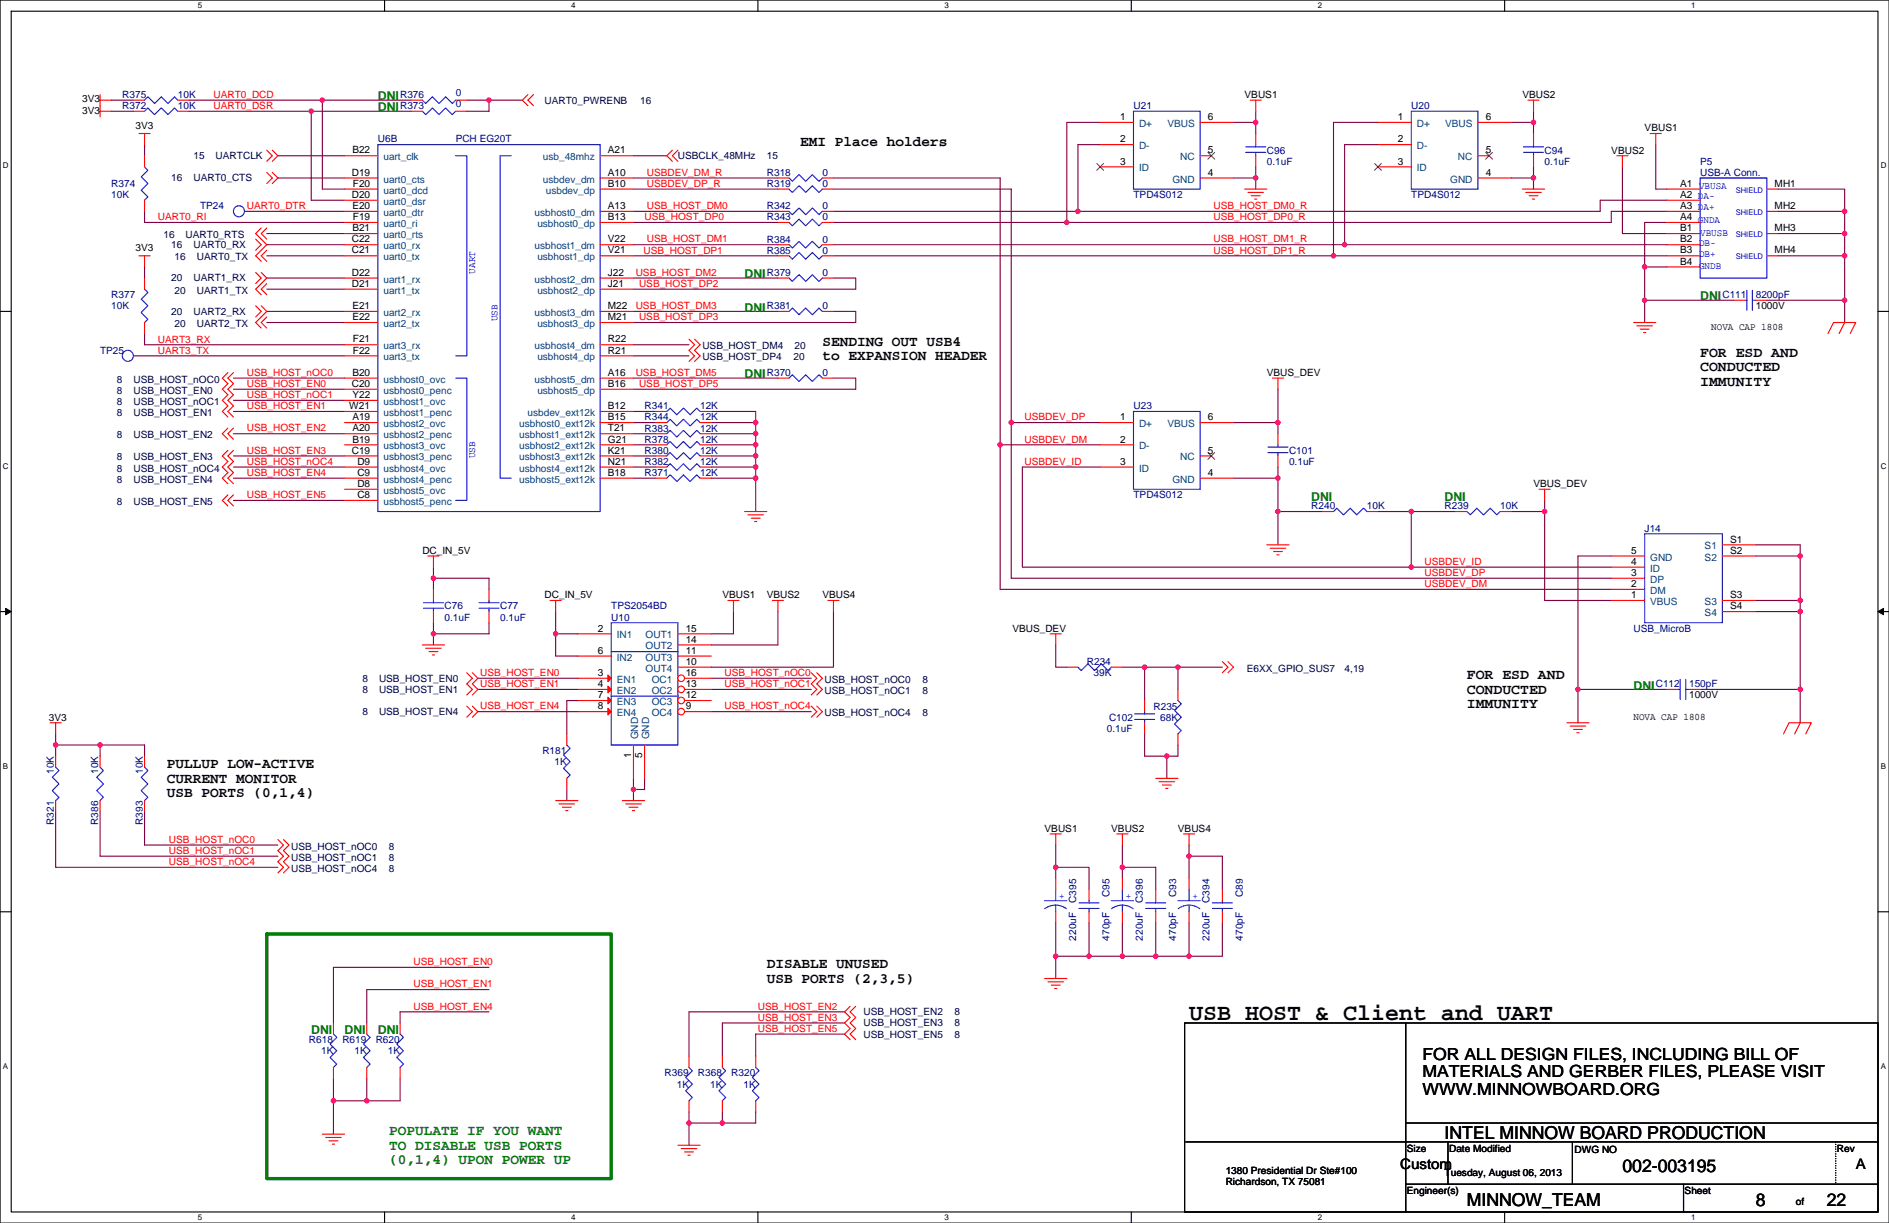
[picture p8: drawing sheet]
<svg xmlns="http://www.w3.org/2000/svg" width="432mm" height="279mm" viewBox="0 0 432 279" stroke-linecap="round" stroke-linejoin="round" font-family="sans-serif">
<path d="M0 0h431.8v279.4h-431.8zM2.6 2.6h426.7v274.3h-426.7z" fill="none" stroke="#000" stroke-width=".25"/>
<g fill="#fff">
<path d="M45.2 .3h1v2h-1z"/>
<path d="M45.2 277.1h1v2.1h-1z"/>
</g>
<path d="M87.9 0v2.6M87.9 276.9v2.5" fill="none" stroke="#000" stroke-width=".25"/>
<g fill="#fff">
<path d="M130.6 .3h1v2h-1z"/>
<path d="M130.6 277.1h1v2.1h-1z"/>
</g>
<path d="M173.2 0v2.6M173.2 276.9v2.5" fill="none" stroke="#000" stroke-width=".25"/>
<g fill="#fff">
<path d="M215.9 .3h1v2h-1z"/>
<path d="M215.9 277.1h1v2.1h-1z"/>
</g>
<path d="M258.6 0v2.6M258.6 276.9v2.5" fill="none" stroke="#000" stroke-width=".25"/>
<g fill="#fff">
<path d="M301.3 .3h1v2h-1z"/>
<path d="M301.3 277.1h1v2.1h-1z"/>
</g>
<path d="M343.9 0v2.6M343.9 276.9v2.5" fill="none" stroke="#000" stroke-width=".25"/>
<g fill="#fff">
<path d="M386.6 .3h1v2h-1z"/>
<path d="M386.6 277.1h1v2.1h-1z"/>
<path d="M.7 36.9h1.2v2h-1.2z"/>
<path d="M429.9 36.9h1.3v2h-1.3z"/>
<path d="M.7 105.4h1.2v2.1h-1.2z"/>
<path d="M429.9 105.4h1.3v2.1h-1.3z"/>
</g>
<path d="M0 71.1h2.6M429.3 71.1h2.5" fill="none" stroke="#000" stroke-width=".25"/>
<g fill="#fff">
<path d="M.7 174h1.2v2h-1.2z"/>
<path d="M429.9 174h1.2v2h-1.2z"/>
</g>
<path d="M0 139.7h2.6M429.3 139.7h2.5" fill="none" stroke="#000" stroke-width=".25"/>
<path d="M1.3 139l1.3 .7-1.3 .7zM429.3 139.7l1.3-.7v1.4z" fill="#000" stroke="#000" stroke-width=".23"/>
<g fill="#fff">
<path d="M.7 242.6h1.2v2h-1.2z"/>
<path d="M429.9 242.6h1.2v2h-1.2z"/>
</g>
<path d="M0 208.3h2.6M429.3 208.3h2.5M270.8 233.7h158.5v43.2h-158.5zM321.3 233.7v43.2M321.3 256.6h108M271 260.9h158.3M321.3 270.5h108M331 260.9v9.6M359.4 260.9v9.6M384.8 270.5v6.4" fill="none" stroke="#000" stroke-width=".25"/>
<path d="M61 213.4h78.7v55.9h-78.7z" fill="none" stroke="#008000" stroke-width=".76"/>
<g fill="none" stroke="#800040" stroke-width=".25">
<path d="M25.4 22.9h5.1M25.4 25.4h5.1M33 33v2.6M43.2 22.9h30.5M43.2 25.4h27.9M63.5 35.6h15.3M71.1 25.4h22.9M71.1 25.4v20.3h7.7M73.7 22.9h20.3M73.7 22.9v20.3h5.1M106.7 22.9h5.1M111.8 22.9v2.5h-5.1"/>
<path d="M111.8 22.9h7.6M144.8 35.6h7.6M251.5 33h-5.1v15.3M251.5 28h-7.6v22.8M282 28h5M287 38.1v5.1M287 28v2.5M287 25.4v2.6M315 33h-7.6v22.9M315 28h-10.2v30.4M345.5 28h5M350.5 25.4v2.6"/>
<path d="M350.5 28v2.5M350.5 38.1v2.6M370.9 38.1v15.3h10.1M378.5 33v10.2h2.5M33 48.3v2.5h45.8M55.9 48.3h22.9M61 55.9h17.8M61 53.4h17.8M61 58.4h17.8M63.5 40.7h15.3M144.8 50.8h33M144.8 40.7h33"/>
<path d="M144.8 58.4h33M144.8 48.3h33M144.8 55.9h33M144.8 43.2h33M190.5 48.3h55.9M190.5 58.4h114.3M190.5 40.7h38.1v60.9M190.5 55.9h116.9M190.5 43.2h40.7v53.3M190.5 50.8h53.4M282 40.7h5M304.8 58.4h76.2"/>
<path d="M307.4 55.9h73.6M345.5 40.7h5M350.5 40.7v2.5M381 50.8h-5.1v10.2M381 45.7h-15.2v2.6h-119.4M381 48.3h-12.7v2.5h-124.4M406.4 48.3h15.3M406.4 43.2h15.3v5.1M406.4 53.4h15.3M406.4 58.4h15.3M421.7 53.4v5M421.7 48.3v5.1"/>
<path d="M421.7 58.4v10.2M33 76.2v2.6h45.8M33 61v2.5M61 66.1h17.8M61 73.7h17.8M61 63.5h17.8M61 71.1h17.8M144.8 78.8h12.7M144.8 71.1h33M144.8 63.5h33M190.5 63.5h5.1v2.6h-50.8M190.5 71.1h5.1v2.6h-50.8"/>
<path d="M375.9 61v7.6M375.9 68.6h20.4M375.9 68.6v5.1M375.9 61h5.1M403.9 68.6h17.8M421.7 68.6v5.1M30.5 81.3h48.3M53.4 86.4h25.4M53.4 88.9h25.4M53.4 94h25.4M53.4 91.5h25.4M53.4 99.1h25.4"/>
<path d="M144.8 81.3h12.7M144.8 94h5.1M144.8 96.5h5.1M144.8 99.1h5.1M144.8 86.4h33M162.6 99.1h10.1M162.6 94h10.1v7.6M162.6 96.5h10.1M190.5 86.4h5.1v2.5h-50.8M231.2 96.5h20.3M231.2 96.5v35.6h137.1M282 96.5h10.1"/>
<path d="M292.1 96.5v2.6M292.1 88.9v7.6M53.4 109.2h25.4M53.4 114.3h25.4M53.4 106.7h25.4M53.4 104.2h25.4M144.8 101.6h5.1M144.8 106.7h5.1M144.8 109.2h5.1M144.8 104.2h5.1M162.6 101.6h10.1M162.6 104.2h10.1"/>
<path d="M162.6 106.7h10.1M162.6 109.2h10.1M172.7 101.6v2.6M172.7 109.2v7.7M172.7 106.7v2.5M172.7 104.2v2.5M228.6 101.6h22.9M228.6 101.6v33h139.7M251.5 106.7h-17.8v22.9h88.9M282 109.2h10.1M292.1 106.7v2.5M292.1 116.9v7.6"/>
<path d="M292.1 116.9h10.2M292.1 109.2v7.7M315 116.9h7.6M322.6 116.9h10.2M322.6 116.9v12.7M345.5 116.9h7.6M353.1 114.3v2.6M353.1 116.9v20.3h15.2M99.1 129.6v2.5M99.1 132.1h12.7v2.5M99.1 132.1v2.5M127 139.7v5.1h5.1"/>
<path d="M167.7 139.7v5.1h-5.1M177.8 139.7v7.6h-15.2M190.5 139.7v12.7h-27.9M322.6 129.6h45.7M368.3 127h-7.6v30.5M401.3 124.5h10.2v2.5M401.3 127h10.2M401.3 137.2h10.2M401.3 139.7h10.2M411.5 137.2v2.5M411.5 127v10.2M411.5 139.7v17.8"/>
<path d="M99.1 144.8v2.5M99.1 142.3v2.5M109.2 157.5h22.9M109.2 155h22.9M111.8 142.3v2.5h-12.7M127 144.8v5.1h5.1M162.6 157.5h22.8M162.6 155h22.8M241.3 147.3v5.1h2.6M256.6 152.4h5M261.6 152.4v7.6M261.6 152.4h7.7"/>
<path d="M269.3 152.4v5.1M269.3 152.4h10.1M360.7 157.5h20.3M360.7 157.5v7.6M388.6 157.5h22.9M411.5 157.5v7.6M12.7 170.2v2.5M12.7 170.2h10.2M12.7 167.7v2.5M22.9 170.2v2.5M22.9 170.2h10.1v2.5M109.2 162.6h22.9"/>
<path d="M132.1 160h-2.5v7.7M144.8 177.8v2.6M147.3 177.8v2.6h-2.5M162.6 162.6h22.8M261.6 167.7v5h5.1M266.7 172.7v5.1M269.3 170.2v2.5h-2.6M12.7 185.4v12.7h50.8M22.9 185.4v10.2h40.6M33 185.4v7.7h30.5M129.6 180.4v2.5M144.8 180.4v2.5"/>
<path d="M241.3 198.1v2.6M241.3 193.1v5M241.3 198.1h7.6v5.1M256.6 198.1h7.6v5.1M256.6 198.1v2.6M256.6 193.1v5M271.8 195.6h7.6v7.6M271.8 195.6v5.1M271.8 193.1v2.5M241.3 210.8v7.7h7.6M241.3 218.5v5M248.9 210.8v7.7"/>
<path d="M248.9 218.5h7.7M256.6 218.5h7.6M256.6 210.8v7.7M264.2 210.8v7.7M264.2 218.5h7.6M271.8 210.8v7.7M279.4 210.8v7.7h-7.6M111.8 226.1h-28v7.6M111.8 221h-35.6v12.7M111.8 231.2h-20.3v2.5M193.1 236.2h-20.4v5.1M193.1 233.7h-28v7.6"/>
<path d="M193.1 231.2h-35.6v10.1M76.2 246.4v5.1M76.2 251.5h7.6M76.2 251.5v7.6M83.8 246.4v5.1h7.7v-5.1M157.5 256.6v5M157.5 254v2.6M157.5 256.6h7.6M165.1 254v2.6M172.7 254v2.6h-7.6"/>
</g>
<g fill="#f0f" stroke="#f0f" stroke-width=".25">
<circle cx="421.6" cy="48.3" r=".5"/>
<circle cx="375.9" cy="61" r=".5"/>
<circle cx="421.6" cy="68.6" r=".5"/>
<circle cx="172.7" cy="96.5" r=".5"/>
<circle cx="172.7" cy="99.1" r=".5"/>
<circle cx="172.7" cy="101.6" r=".5"/>
<circle cx="172.7" cy="104.1" r=".5"/>
<circle cx="172.7" cy="106.7" r=".5"/>
<circle cx="172.7" cy="109.2" r=".5"/>
<circle cx="12.7" cy="170.2" r=".5"/>
<circle cx="22.9" cy="170.2" r=".5"/>
<circle cx="144.8" cy="180.3" r=".5"/>
<circle cx="127" cy="144.8" r=".5"/>
<circle cx="241.3" cy="198.1" r=".5"/>
<circle cx="271.8" cy="195.6" r=".5"/>
<circle cx="248.9" cy="218.4" r=".5"/>
<circle cx="241.3" cy="218.4" r=".5"/>
<circle cx="256.5" cy="218.4" r=".5"/>
<circle cx="264.2" cy="218.4" r=".5"/>
<circle cx="271.8" cy="218.4" r=".5"/>
<circle cx="256.5" cy="198.1" r=".5"/>
<circle cx="287" cy="27.9" r=".5"/>
<circle cx="287" cy="40.6" r=".5"/>
<circle cx="350.5" cy="40.6" r=".5"/>
<circle cx="350.5" cy="27.9" r=".5"/>
<circle cx="292.1" cy="96.5" r=".5"/>
<circle cx="292.1" cy="109.2" r=".5"/>
<circle cx="411.5" cy="127" r=".5"/>
<circle cx="411.5" cy="137.2" r=".5"/>
<circle cx="360.7" cy="157.5" r=".5"/>
<circle cx="353.1" cy="116.8" r=".5"/>
<circle cx="322.6" cy="129.5" r=".5"/>
<circle cx="322.6" cy="116.8" r=".5"/>
<circle cx="269.2" cy="152.4" r=".5"/>
<circle cx="261.6" cy="152.4" r=".5"/>
<circle cx="266.7" cy="172.7" r=".5"/>
<circle cx="99.1" cy="132.1" r=".5"/>
<circle cx="99.1" cy="144.8" r=".5"/>
<circle cx="246.4" cy="48.3" r=".5"/>
<circle cx="307.3" cy="55.9" r=".5"/>
<circle cx="304.8" cy="58.4" r=".5"/>
<circle cx="243.8" cy="50.8" r=".5"/>
<circle cx="292.1" cy="116.8" r=".5"/>
<circle cx="228.6" cy="101.6" r=".5"/>
<circle cx="71.1" cy="25.4" r=".5"/>
<circle cx="231.1" cy="96.5" r=".5"/>
<circle cx="411.5" cy="157.5" r=".5"/>
<circle cx="411.5" cy="139.7" r=".5"/>
<circle cx="421.6" cy="58.4" r=".5"/>
<circle cx="421.6" cy="53.3" r=".5"/>
<circle cx="375.9" cy="68.6" r=".5"/>
<circle cx="165.1" cy="256.5" r=".5"/>
<circle cx="157.5" cy="256.5" r=".5"/>
<circle cx="111.8" cy="22.9" r=".5"/>
<circle cx="73.7" cy="22.9" r=".5"/>
<circle cx="76.2" cy="251.5" r=".5"/>
<circle cx="83.8" cy="251.5" r=".5"/>
</g>
<g fill="none" stroke="#f00" stroke-width=".25">
<path d="M22.9 21.6v5.1M22.9 22.9h2.5M22.9 25.4h2.5M30.5 22.9h2.5M30.5 25.4h2.5M31.8 30.5h2.5M33 35.6v2.5M33 30.5v2.5M40.7 22.9h2.5M40.7 25.4h2.5M61 34.3l1.3 1.3-1.3 1.3M61 39.4l1.3 1.3-1.3 1.2"/>
<path d="M62.3 34.3l1.2 1.3-1.2 1.3M62.3 39.4l1.2 1.3-1.2 1.2M78.8 35.6h7.6M94 22.9h2.5M94 25.4h2.5M104.2 22.9h2.5M104.2 25.4h2.5M120.7 21.6l-1.3 1.3 1.3 1.3M121.9 21.6l-1.2 1.3 1.2 1.3M137.2 35.6h7.6M153.7 34.3l-1.3 1.3 1.3 1.3M155 34.3l-1.3 1.3 1.3 1.3"/>
<path d="M251.5 28h7.6M251.5 33h7.6M251.5 38.1h7.6M274.3 28h7.7M274.3 35.6h2.6M285.8 22.9h2.5M287 22.9v2.5M287 30.5v2.5M287 35.6v2.5M315 28h7.6M315 33h7.6M315 38.1h7.6"/>
<path d="M337.8 28h7.7M337.8 35.6h2.6M349.3 22.9h2.5M350.5 30.5v2.5M350.5 35.6v2.5M350.5 22.9v2.5M369.6 35.6h2.5M370.9 35.6v2.5M377.2 30.5h2.6M378.5 30.5v2.5M31.8 58.4h2.5M33 58.4v2.6"/>
<path d="M33 45.7v2.6M55.9 48.3h.1M58.4 54.6l1.3 1.3-1.3 1.3M59.7 52.1l-1.3 1.3 2.6 2.5-2.6 2.5 1.3 1.3M61 52.1l-1.3 1.3 1.3 1.2M61 57.2l-1.3 1.2 1.3 1.3M78.8 40.7h7.6M78.8 43.2h7.6M78.8 45.7h7.6M78.8 48.3h7.6M78.8 50.8h7.6M78.8 53.4h7.6"/>
<path d="M78.8 55.9h7.6M78.8 58.4h7.6M137.2 40.7h7.6M137.2 43.2h7.6M137.2 48.3h7.6M137.2 50.8h7.6M137.2 55.9h7.6M137.2 58.4h7.6M177.8 55.9h2.6M177.8 58.4h2.6M177.8 43.2h2.6M177.8 48.3h2.6"/>
<path d="M188 55.9h2.5M188 58.4h2.5M188 43.2h2.5M188 48.3h2.5M274.3 40.7h7.7M284.5 43.2h5.1M285.3 44h3.5M286 44.7h2.1M286.8 45.5h.5M337.8 40.7h7.7M348 43.2h5.1M348.8 44h3.5"/>
<path d="M349.5 44.7h2.1M350.3 45.5h.5M381 43.2h7.6M381 48.3h7.6M381 45.7h7.6M381 50.8h7.6M381 53.4h7.6M381 55.9h7.6M381 58.4h7.6M403.9 43.2h2.5M403.9 48.3h2.5M403.9 53.4h2.5"/>
<path d="M403.9 58.4h2.5M58.4 62.3l1.3 1.2-1.3 1.3M58.4 69.9l1.3 1.2-1.3 1.3M59.7 62.3l1.3 1.2-2.6 2.6 1.3 1.2M59.7 69.9l1.3 1.2-2.6 2.6 1.3 1.3M61 64.8l-1.3 1.3 1.3 1.2M61 72.4l-1.3 1.3 1.3 1.3M78.8 63.5h7.6M78.8 66.1h7.6M78.8 71.1h7.6M78.8 73.7h7.6M78.8 78.8h7.6"/>
<path d="M137.2 63.5h7.6M137.2 66.1h7.6M137.2 71.1h7.6M137.2 73.7h7.6M137.2 78.8h7.6M157.5 77.5l1.3 1.3-1.3 1.2 1.3 1.3-1.3 1.3M158.8 77.5l1.2 1.3-1.2 1.2 1.2 1.3-1.2 1.3M177.8 63.5h2.6M177.8 71.1h2.6M188 63.5h2.5M188 71.1h2.5M373.4 73.7h5.1"/>
<path d="M374.2 74.4h3.5M374.9 75.2h2.1M375.7 76h.5M381 61h7.6M396.3 68.6h2.5M401.3 68.6h2.6M417.9 76.2l1.2-2.5h5.1l-1.3 2.5M421.7 73.7l-1.3 2.5M30.5 81.3h.1M52.1 85.1l-1.3 1.3 1.3 1.3-1.3 1.2 1.3 1.3-1.3 1.3 1.3 1.2-1.3 1.3 1.3 1.3M52.1 97.8l-1.3 1.3 1.3 1.3M53.4 85.1l-1.3 1.3 1.3 1.3-1.3 1.2 1.3 1.3-1.3 1.3 1.3 1.2-1.3 1.3 1.3 1.3"/>
<path d="M53.4 97.8l-1.3 1.3 1.3 1.3M78.8 81.3h7.6M78.8 86.4h7.6M78.8 88.9h7.6M78.8 91.5h7.6M78.8 94h7.6M78.8 96.5h7.6M78.8 99.1h7.6M137.2 94h7.6M137.2 96.5h7.6M137.2 99.1h7.6M137.2 81.3h7.6"/>
<path d="M137.2 86.4h7.6M137.2 88.9h7.6M149.9 99.1h2.5M149.9 94h2.5M149.9 96.5h2.5M160 99.1h2.6M160 94h2.6M160 96.5h2.6M251.5 96.5h7.6M274.3 96.5h7.7M290.9 86.4h2.5M292.1 86.4v2.5"/>
<path d="M292.1 99.1v2.5M52.1 102.9l-1.3 1.3 1.3 1.2-1.3 1.3 1.3 1.3-1.3 1.2 1.3 1.3M52.1 113.1l-1.3 1.2 1.3 1.3M53.4 102.9l-1.3 1.3 1.3 1.2-1.3 1.3 1.3 1.3-1.3 1.2 1.3 1.3M53.4 113.1l-1.3 1.2 1.3 1.3M78.8 101.6h7.6M78.8 104.2h7.6M78.8 106.7h7.6M78.8 109.2h7.6M78.8 111.8h7.6M78.8 114.3h7.6M137.2 101.6h7.6"/>
<path d="M137.2 104.2h7.6M137.2 106.7h7.6M137.2 109.2h7.6M149.9 109.2h2.5M149.9 104.2h2.5M149.9 106.7h2.5M149.9 101.6h2.5M160 109.2h2.6M160 104.2h2.6M160 106.7h2.6M160 101.6h2.6M170.2 116.9h5.1"/>
<path d="M171 117.6h3.5M171.7 118.4h2.1M172.5 119.1h.5M251.5 101.6h7.6M251.5 106.7h7.6M274.3 109.2h7.7M274.3 104.2h2.6M292.1 104.2v2.5M332.8 116.9h2.5M342.9 116.9h2.6M351.8 111.8h2.6M353.1 111.8v2.5"/>
<path d="M97.8 127h2.6M99.1 127v2.6M99.1 134.6v2.6M99.1 139.7v2.6M111.8 134.6v2.6M111.8 139.7v2.6M125.8 137.2h2.5M127 137.2v2.5M166.4 137.2h2.5M167.7 137.2v2.5M176.6 137.2h2.5M177.8 137.2v2.5"/>
<path d="M189.3 137.2h2.5M190.5 137.2v2.5M289.6 124.5h5.1M290.3 125.2h3.6M291.1 126h2M291.9 126.8h.5M368.3 137.2h7.6M368.3 134.6h7.6M368.3 132.1h7.6M368.3 129.6h7.6M368.3 127h7.6M393.7 124.5h7.6"/>
<path d="M393.7 127h7.6M393.7 137.2h7.6M393.7 139.7h7.6M96.5 147.3h5.1M97.3 148.1h3.6M98.1 148.9h2M98.8 149.6h.5M106.7 153.7l1.3 1.3-1.3 1.2 1.3 1.3-1.3 1.3M108 153.7l1.2 1.3-1.2 1.2 1.2 1.3-1.2 1.3M132.1 144.8h7.6M132.1 155h7.6M132.1 149.9h7.6"/>
<path d="M155 144.8h7.6M155 149.9h7.6M155 147.3h7.6M185.4 153.7l1.3 1.3-1.3 1.2 1.3 1.3-1.3 1.3M186.7 153.7l1.3 1.3-1.3 1.2 1.3 1.3-1.3 1.3M240.1 144.8h2.5M241.3 144.8v2.5M269.3 157.5v2.5M279.4 151.2l1.3 1.2-1.3 1.3M280.7 151.2l1.3 1.2-1.3 1.3M381 157.5h2.6M386.1 157.5h2.5"/>
<path d="M11.5 165.1h2.5M12.7 172.7v2.6M12.7 165.1v2.6M33 172.7v2.6M106.7 161.3l1.3 1.3-1.3 1.3M108 161.3l1.2 1.3-1.2 1.3M144.8 170.2v7.6M185.4 161.3l1.3 1.3-1.3 1.3M186.7 161.3l1.3 1.3-1.3 1.3M261.6 160v2.6M261.6 165.1v2.6M264.2 177.8h5.1"/>
<path d="M264.9 178.6h3.6M265.7 179.3h2M269.3 167.7v2.5M358.2 165.1h5M358.9 165.9h3.6M359.7 166.6h2M360.4 167.4h.6M407.7 167.7l1.3-2.6h5l-1.2 2.6M411.5 165.1l-1.3 2.6M12.7 182.9v2.5M33 182.9v2.5M63.5 191.8l1.3 1.3-1.3 1.2 1.3 1.3-1.3 1.3 1.3 1.2-1.3 1.3"/>
<path d="M64.8 191.8l1.3 1.3-1.3 1.2 1.3 1.3-1.3 1.3 1.3 1.2-1.3 1.3M127 182.9h5.1M127.8 183.7h3.5M128.5 184.4h2.1M129.3 185.2h.5M142.3 182.9h5M143 183.7h3.6M143.8 184.4h2M144.5 185.2h.6M240.1 190.5h2.5M241.3 190.5v2.6M255.3 190.5h2.5"/>
<path d="M256.6 190.5v2.6M266.5 180.1h.5M270.5 190.5h2.6M271.8 190.5v2.6M241.3 200.7v2.5M241.3 208.3v2.5M248.9 203.2v2.6M248.9 208.3v2.5M264.2 203.2v2.6M264.2 208.3v2.5M271.8 200.7v2.5M271.8 208.3v2.5"/>
<path d="M279.4 203.2v2.6M279.4 208.3v2.5M76.2 233.7v2.5M83.8 233.7v2.5M91.5 233.7v2.5M194.3 229.9l-1.2 1.3 1.2 1.2-1.2 1.3 1.2 1.3-1.2 1.2 1.2 1.3M195.6 229.9l-1.3 1.3 1.3 1.2-1.3 1.3 1.3 1.3-1.3 1.2 1.3 1.3M238.8 223.5h5.1M239.5 224.3h3.6M240.3 225.1h2M241.1 225.8h.5M73.7 259.1h5.1"/>
<path d="M74.4 259.9h3.6M76.2 243.9v2.5M83.8 243.9v2.5M91.5 243.9v2.5M157.5 251.5v2.5M157.5 241.3v2.6M172.7 251.5v2.5M172.7 241.3v2.6M75.2 260.6h2M76 261.4h.5M155 261.6h5M155.7 262.4h3.6"/>
<path d="M156.5 263.2h2M157.2 263.9h.6"/>
</g>
<path d="M419.6 260.9v9.6M419.6 270.5h.1" fill="none" stroke="#000" stroke-width=".25" stroke-dasharray="0 .5"/>
<g fill="none" stroke="#00f" stroke-width=".25">
<path d="M33 22.9l.8-.8 1.5 1.5 1.6-1.5 1.5 1.5 1.5-1.5 .8 .8M33 25.4l.8-.7 1.5 1.5 1.6-1.5 1.5 1.5 1.5-1.5 .8 .7M33 38.1l.8 .8-1.5 1.5 1.5 1.5-1.5 1.6 1.5 1.5-.8 .7M86.4 33h50.8v83.9h-50.8zM96.5 22.9l.8 .7 1.5-1.5 1.6 1.5 1.5-1.5 1.5 1.5 .8-.7M96.5 25.4l.8 .8 1.5-1.5 1.6 1.5 1.5-1.5 1.5 1.5 .8-.8M104.2 35.6h2.5v45.7h-2.5M116.9 35.6h-2.6v73.6h2.6M259.1 25.4h15.2v17.8h-15.2zM284.8 34.8h4.5M284.8 33.5h4.5M287 33v.5"/>
<path d="M287 34.8v.8M322.6 25.4h15.2v17.8h-15.2zM348.3 34.8h4.5M348.3 33.5h4.5M350.5 33v.5M350.5 34.8v.8M180.4 55.9l.7 .8 1.5-1.6 1.6 1.6 1.5-1.6 1.5 1.6 .8-.8M180.4 58.4l.7 .8 1.5-1.5 1.6 1.5 1.5-1.5 1.5 1.5 .8-.8M180.4 43.2l.7 .8 1.5-1.6 1.6 1.6 1.5-1.6 1.5 1.6 .8-.8M180.4 48.3l.7 .7 1.5-1.5 1.6 1.5 1.5-1.5 1.5 1.5 .8-.7M388.6 40.7h15.3v22.8h-15.3zM180.4 63.5l.7 .8 1.5-1.5 1.6 1.5 1.5-1.5 1.5 1.5 .8-.8"/>
<path d="M180.4 71.1l.7-.7 1.5 1.5 1.6-1.5 1.5 1.5 1.5-1.5 .8 .7M398.8 68.6h.5M399.3 66.3v4.6M400.6 66.3v4.6M400.6 68.6h.7M104.2 86.4h2.5v27.9h-2.5M152.4 99.1l.8-.8 1.5 1.5 1.5-1.5 1.6 1.5 1.5-1.5 .7 .8M152.4 94l.8-.8 1.5 1.6 1.5-1.6 1.6 1.6 1.5-1.6 .7 .8M152.4 96.5l.8-.7 1.5 1.5 1.5-1.5 1.6 1.5 1.5-1.5 .7 .7M259.1 94h15.2v17.8h-15.2zM152.4 109.2l.8-.7 1.5 1.5 1.5-1.5 1.6 1.5 1.5-1.5 .7 .7M152.4 104.2l.8-.8 1.5 1.5 1.5-1.5 1.6 1.5 1.5-1.5 .7 .8"/>
<path d="M152.4 106.7l.8-.8 1.5 1.6 1.5-1.6 1.6 1.6 1.5-1.6 .7 .8M152.4 101.6l.8-.7 1.5 1.5 1.5-1.5 1.6 1.5 1.5-1.5 .7 .7M289.8 103.4h4.6M289.8 102.1h4.6M292.1 101.6v.5M292.1 103.4v.8M335.3 116.9l.8 .7 1.5-1.5 1.5 1.5 1.5-1.5 1.6 1.5 .7-.7M96.8 139h4.6M96.8 137.7h4.6M99.1 137.2v.5M99.1 139v.7M109.5 139h4.6"/>
<path d="M109.5 137.7h4.6M111.8 137.2v.5M111.8 139v.7M375.9 121.9h17.8v20.4h-17.8zM139.7 142.3h15.3v27.9h-15.3zM139.7 148.9h15.3M139.7 159h15.3M383.6 157.5h.5M384.1 155.2v4.6M385.3 155.2v4.6M385.3 157.5h.8M12.7 175.3l.8 .7-1.5 1.6 1.5 1.5-1.5 1.5 1.5 1.5-.8 .8"/>
<path d="M33 175.3l.8 .7-1.5 1.6 1.5 1.5-1.5 1.5 1.5 1.5-.8 .8M259.4 164.4h4.5M259.4 163.1h4.5M261.6 162.6v.5M261.6 164.4v.7M269.3 160l.7 .8-1.5 1.5 1.5 1.6-1.5 1.5 1.5 1.5-.7 .8M238.8 205.8h5.1M238.8 207.6a4.1 4.1 0 0 1 5 0M241.3 206.8v1.5M241.3 203.2v2.6M246.7 207.5h4.5M246.7 206.3h4.5"/>
<path d="M248.9 205.8v.5M248.9 207.5v.8M261.9 207.5h4.6M261.9 206.3h4.6M264.2 205.8v.5M264.2 207.5v.8M269.3 205.8h5M269.3 207.6a4.1 4.1 0 0 1 5 0M271.8 206.8v1.5M271.8 203.2v2.6M277.1 207.5h4.6M277.1 206.3h4.6"/>
<path d="M279.4 205.8v.5M279.4 207.5v.8M76.2 236.2l.8 .8-1.5 1.5 1.5 1.6-1.5 1.5 1.5 1.5-.8 .8M83.8 236.2l.8 .8-1.5 1.5 1.5 1.6-1.5 1.5 1.5 1.5-.8 .8M91.5 236.2l.7 .8-1.5 1.5 1.5 1.6-1.5 1.5 1.5 1.5-.7 .8M157.5 243.9l.8 .7-1.6 1.5 1.6 1.6-1.6 1.5 1.6 1.5-.8 .8M172.7 243.9l.8 .7-1.5 1.5 1.5 1.6-1.5 1.5 1.5 1.5-.8 .8"/>
<circle cx="54.6" cy="48.3" r="1.26"/>
<circle cx="29.2" cy="81.3" r="1.26"/>
</g>
<path d="M250.7 37.4l1.6 1.5M252.2 37.4l-1.5 1.5M276.1 34.8l1.6 1.6M277.6 34.8l-1.5 1.6M314.2 37.4l1.6 1.5M315.7 37.4l-1.5 1.5M339.6 34.8l1.6 1.6M341.1 34.8l-1.5 1.6M276.1 103.4l1.6 1.5M277.6 103.4l-1.5 1.5" fill="none" stroke="#804000" stroke-width=".23"/>
<path d="M139 154.2l.7 .8-.7 .7z" fill="#f00" stroke="#f00" stroke-width=".25"/>
<circle cx="155.7" cy="154.9" r=".76" fill="#fff" stroke="#f00" stroke-width=".25"/>
<path d="M132.1 157.5h7.6M155 152.4h7.6M156.5 155h6.1M132.1 160h7.6M132.1 162.6h7.6M147.3 170.2v7.6" fill="none" stroke="#f00" stroke-width=".25"/>
<g fill="#f00" stroke="#f00" stroke-width=".25">
<path d="M139 156.7l.7 .8-.7 .8z"/>
<path d="M139 159.3l.7 .7-.7 .8z"/>
<path d="M139 161.8l.7 .8-.7 .7z"/>
</g>
<circle cx="155.7" cy="157.5" r=".76" fill="#fff" stroke="#f00" stroke-width=".25"/>
<path d="M156.5 157.5h6.1" fill="none" stroke="#f00" stroke-width=".25"/>
<circle cx="155.7" cy="160" r=".76" fill="#fff" stroke="#f00" stroke-width=".25"/>
<path d="M156.5 160h6.1" fill="none" stroke="#f00" stroke-width=".25"/>
<circle cx="155.7" cy="162.6" r=".76" fill="#fff" stroke="#f00" stroke-width=".25"/>
<g fill="none" stroke="#f00" stroke-width=".25">
<path d="M177.8 40.7h2.6M177.8 50.8h2.6M188 40.7h2.5M188 50.8h2.5M33 73.7v2.5M33 63.5v2.6M177.8 86.4h2.6M188 86.4h2.5M302.3 116.9h2.5M312.4 116.9h2.6M243.9 152.4h2.5M254 152.4h2.6"/>
<path d="M22.9 172.7v2.6M129.6 177.8v2.6M129.6 167.7v2.5M156.5 162.6h6.1M22.9 182.9v2.5M256.6 200.7v2.5M256.6 208.3v2.5M165.1 251.5v2.5M165.1 241.3v2.6"/>
</g>
<g fill="none" stroke="#00f" stroke-width=".25">
<path d="M180.4 40.7l.7 .7 1.5-1.5 1.6 1.5 1.5-1.5 1.5 1.5 .8-.7M180.4 50.8l.7 .8 1.5-1.5 1.6 1.5 1.5-1.5 1.5 1.5 .8-.8M33 66.1l.8 .7-1.5 1.5 1.5 1.6-1.5 1.5 1.5 1.5-.8 .8M180.4 86.4l.7-.8 1.5 1.5 1.6-1.5 1.5 1.5 1.5-1.5 .8 .8M304.8 116.9l.8-.8 1.5 1.5 1.5-1.5 1.6 1.5 1.5-1.5 .7 .8M246.4 152.4l.8 .8 1.5-1.5 1.5 1.5 1.5-1.5 1.6 1.5 .7-.8M22.9 175.3l.7 .7-1.5 1.6 1.5 1.5-1.5 1.5 1.5 1.5-.7 .8M129.6 170.2l.7 .8-1.5 1.5 1.5 1.5-1.5 1.5 1.5 1.6-.7 .7M254 205.8h5.1M254.1 207.6a4.1 4.1 0 0 1 4.9 0M256.6 206.8v1.5M256.6 203.2v2.6"/>
<path d="M165.1 243.9l.8 .7-1.5 1.5 1.5 1.6-1.5 1.5 1.5 1.5-.8 .8"/>
</g>
<g fill="#f0f" stroke="#f0f" stroke-width=".25">
<circle cx="421.6" cy="48.3" r=".5"/>
<circle cx="375.9" cy="61" r=".5"/>
<circle cx="421.6" cy="68.6" r=".5"/>
<circle cx="172.7" cy="96.5" r=".5"/>
<circle cx="172.7" cy="99.1" r=".5"/>
<circle cx="172.7" cy="101.6" r=".5"/>
<circle cx="172.7" cy="104.1" r=".5"/>
<circle cx="172.7" cy="106.7" r=".5"/>
<circle cx="172.7" cy="109.2" r=".5"/>
<circle cx="12.7" cy="170.2" r=".5"/>
<circle cx="22.9" cy="170.2" r=".5"/>
<circle cx="144.8" cy="180.3" r=".5"/>
<circle cx="127" cy="144.8" r=".5"/>
<circle cx="241.3" cy="198.1" r=".5"/>
<circle cx="271.8" cy="195.6" r=".5"/>
<circle cx="248.9" cy="218.4" r=".5"/>
<circle cx="241.3" cy="218.4" r=".5"/>
<circle cx="256.5" cy="218.4" r=".5"/>
<circle cx="264.2" cy="218.4" r=".5"/>
<circle cx="271.8" cy="218.4" r=".5"/>
<circle cx="256.5" cy="198.1" r=".5"/>
<circle cx="287" cy="27.9" r=".5"/>
<circle cx="287" cy="40.6" r=".5"/>
<circle cx="350.5" cy="40.6" r=".5"/>
<circle cx="350.5" cy="27.9" r=".5"/>
<circle cx="292.1" cy="96.5" r=".5"/>
<circle cx="292.1" cy="109.2" r=".5"/>
<circle cx="411.5" cy="127" r=".5"/>
<circle cx="411.5" cy="137.2" r=".5"/>
<circle cx="360.7" cy="157.5" r=".5"/>
<circle cx="353.1" cy="116.8" r=".5"/>
<circle cx="322.6" cy="129.5" r=".5"/>
<circle cx="322.6" cy="116.8" r=".5"/>
<circle cx="269.2" cy="152.4" r=".5"/>
<circle cx="261.6" cy="152.4" r=".5"/>
<circle cx="266.7" cy="172.7" r=".5"/>
<circle cx="99.1" cy="132.1" r=".5"/>
<circle cx="99.1" cy="144.8" r=".5"/>
<circle cx="246.4" cy="48.3" r=".5"/>
<circle cx="307.3" cy="55.9" r=".5"/>
<circle cx="304.8" cy="58.4" r=".5"/>
<circle cx="243.8" cy="50.8" r=".5"/>
<circle cx="292.1" cy="116.8" r=".5"/>
<circle cx="228.6" cy="101.6" r=".5"/>
<circle cx="71.1" cy="25.4" r=".5"/>
<circle cx="231.1" cy="96.5" r=".5"/>
<circle cx="411.5" cy="157.5" r=".5"/>
<circle cx="411.5" cy="139.7" r=".5"/>
<circle cx="421.6" cy="58.4" r=".5"/>
<circle cx="421.6" cy="53.3" r=".5"/>
<circle cx="375.9" cy="68.6" r=".5"/>
<circle cx="165.1" cy="256.5" r=".5"/>
<circle cx="157.5" cy="256.5" r=".5"/>
<circle cx="111.8" cy="22.9" r=".5"/>
<circle cx="73.7" cy="22.9" r=".5"/>
<circle cx="76.2" cy="251.5" r=".5"/>
<circle cx="83.8" cy="251.5" r=".5"/>
</g>
<text font-size="5.3" x="271.8" y="233.1">USB HOST &amp; Client and UART</text>
<g font-size="4.1">
<text x="330.2" y="260.2">INTEL MINNOW BOARD PRODUCTION</text>
<text x="370.9" y="267.8">002-003195</text>
<text x="335.3" y="275.4">MINNOW_TEAM</text>
<text x="401.3" y="275.4">8</text>
<text x="417.6" y="275.4">22</text>
</g>
<g font-size="3.8">
<text x="325.1" y="242.2">FOR ALL DESIGN FILES, INCLUDING BILL OF</text>
<text x="325.1" y="246.1">MATERIALS AND GERBER FILES, PLEASE VISIT</text>
<text x="325.1" y="250.1">WWW.MINNOWBOARD.ORG</text>
</g>
<g font-size="3.3">
<text x="182.9" y="33.3">EMI Place holders</text>
<text x="188" y="79">SENDING OUT USB4</text>
<text x="188" y="82.3">to EXPANSION HEADER</text>
<text x="388.6" y="81.5">FOR ESD AND</text>
<text x="388.6" y="84.8">CONDUCTED</text>
<text x="388.6" y="88.1">IMMUNITY</text>
<text x="335.3" y="155.2">FOR ESD AND</text>
<text x="335.3" y="158.5">CONDUCTED</text>
<text x="335.3" y="161.8">IMMUNITY</text>
<text x="38.1" y="175.5">PULLUP LOW-ACTIVE</text>
<text x="38.1" y="178.8">CURRENT MONITOR</text>
<text x="38.1" y="182.1">USB PORTS (0,1,4)</text>
<text x="175.3" y="221.2">DISABLE UNUSED</text>
<text x="175.3" y="224.5">USB PORTS (2,3,5)</text>
<text x="320.1" y="267.1">Custom</text>
<text x="424.2" y="267.1">A</text>
</g>
<g font-size="3.3" fill="#008000">
<text x="88.9" y="259.3">POPULATE IF YOU WANT</text>
<text x="88.9" y="262.6">TO DISABLE USB PORTS</text>
<text x="88.9" y="265.9">(0,1,4) UPON POWER UP</text>
</g>
<g font-size="2.8" fill="#008000">
<text x="86.4" y="22.9">DNI</text>
<text x="86.4" y="25.5">DNI</text>
<text x="170.2" y="63.6">DNI</text>
<text x="170.2" y="71.2">DNI</text>
<text x="388.6" y="68.6">DNI</text>
<text x="170.2" y="86.4">DNI</text>
<text x="299.7" y="114.4">DNI</text>
<text x="330.2" y="114.4">DNI</text>
<text x="373.4" y="157.5">DNI</text>
<text x="71.1" y="236.3">DNI</text>
<text x="78.8" y="236.3">DNI</text>
<text x="86.4" y="236.3">DNI</text>
</g>
<g font-size="2.3">
<text x="18.8" y="23.4">3V3</text>
<text x="284.5" y="22.4">VBUS1</text>
<text x="348" y="22.4">VBUS2</text>
<text x="18.8" y="26">3V3</text>
<text x="31" y="29.5">3V3</text>
<text x="256.1" y="27.4">1</text>
<text x="276.1" y="27.4">6</text>
<text x="319.6" y="27.4">1</text>
<text x="339.6" y="27.4">6</text>
<text x="80.5" y="35.1">B22</text>
<text x="139" y="35.1">A21</text>
<text x="256.1" y="32.5">2</text>
<text x="276.1" y="35.1">5</text>
<text x="319.6" y="32.5">2</text>
<text x="339.6" y="35.1">5</text>
<text x="368.3" y="35.1">VBUS2</text>
<text x="375.9" y="30">VBUS1</text>
<text x="80.4" y="40.1">D19</text>
<text x="139" y="40.1">A10</text>
<text x="256.1" y="37.6">3</text>
<text x="276.1" y="40.1">4</text>
<text x="319.6" y="37.6">3</text>
<text x="339.6" y="40.1">4</text>
<text x="80.4" y="45.2">D20</text>
<text x="80.5" y="47.8">E20</text>
<text x="80.7" y="42.7">F20</text>
<text x="139" y="47.8">A13</text>
<text x="139" y="42.7">B10</text>
<text x="384.1" y="42.7">A1</text>
<text x="384.1" y="47.8">A3 DA+</text>
<text x="384.1" y="45.2">A2 DA-</text>
<text x="405.7" y="42.7">MH1</text>
<text x="405.7" y="47.8">MH2</text>
<text x="80.5" y="52.8">B21</text>
<text x="80.7" y="50.3">F19</text>
<text x="139" y="50.3">B13</text>
<text x="384.1" y="50.3">A4 GNDA</text>
<text x="384.1" y="52.8">B1</text>
<text x="405.7" y="52.8">MH3</text>
<text x="31" y="57.4">3V3</text>
<text x="80.4" y="55.4">C22</text>
<text x="80.4" y="57.9">C21</text>
<text x="139" y="57.9">V21</text>
<text x="139" y="55.4">V22</text>
<text x="384.1" y="55.4">B2</text>
<text x="384.1" y="57.9">B3</text>
<text x="405.7" y="57.9">MH4</text>
<text x="80.4" y="63">D22</text>
<text x="80.4" y="65.5">D21</text>
<text x="139" y="65.5">J21</text>
<text x="139" y="63">J22</text>
<text x="384.1" y="60.5">B4</text>
<text x="80.5" y="70.6">E21</text>
<text x="139" y="70.6">M22</text>
<text x="401.3" y="70.7">1000V</text>
<text x="80.5" y="73.2">E22</text>
<text x="139" y="73.2">M21</text>
<text x="391.2" y="75.5">NOVA CAP 1808</text>
<text x="80.7" y="78.2">F21</text>
<text x="80.7" y="80.8">F22</text>
<text x="139" y="80.8">R21</text>
<text x="139" y="78.2">R22</text>
<text x="80.4" y="88.4">C20</text>
<text x="80.5" y="85.9">B20</text>
<text x="139" y="88.4">B16</text>
<text x="139" y="85.9">A16</text>
<text x="289.6" y="85.9">VBUS_DEV</text>
<text x="79.8" y="93.5">W21</text>
<text x="80.6" y="90.9">Y22</text>
<text x="139" y="93.5">B12</text>
<text x="80.5" y="96">A19</text>
<text x="80.5" y="98.6">A20</text>
<text x="80.5" y="101.1">B19</text>
<text x="139" y="96">B15</text>
<text x="139" y="98.6">T21</text>
<text x="139" y="101.1">G21</text>
<text x="256.1" y="96">1</text>
<text x="256.1" y="101.1">2</text>
<text x="276.1" y="96">6</text>
<text x="80.4" y="103.6">C19</text>
<text x="81.7" y="106.2">D9</text>
<text x="139" y="103.6">K21</text>
<text x="139" y="106.2">N21</text>
<text x="256.1" y="106.2">3</text>
<text x="276.1" y="103.6">5</text>
<text x="81.7" y="108.7">C9</text>
<text x="81.7" y="111.3">D8</text>
<text x="81.7" y="113.8">C8</text>
<text x="139" y="108.7">B18</text>
<text x="276.1" y="108.7">4</text>
<text x="350.5" y="111.3">VBUS_DEV</text>
<text x="395.5" y="124">S1</text>
<text x="96.5" y="126.5">DC_IN_5V</text>
<text x="372.9" y="131.6">3</text>
<text x="372.9" y="129">4</text>
<text x="372.9" y="126.5">5</text>
<text x="395.5" y="126.5">S2</text>
<text x="124.5" y="136.7">DC_IN_5V</text>
<text x="165.1" y="136.7">VBUS1</text>
<text x="175.3" y="136.7">VBUS2</text>
<text x="188" y="136.7">VBUS4</text>
<text x="372.9" y="136.7">1</text>
<text x="372.9" y="134.1">2</text>
<text x="395.5" y="136.7">S3</text>
<text x="395.5" y="139.2">S4</text>
<text x="136.7" y="144.3">2</text>
<text x="136.7" y="149.4">6</text>
<text x="156.7" y="144.3">15</text>
<text x="156.7" y="149.4">11</text>
<text x="156.7" y="146.8">14</text>
<text x="231.4" y="144.3">VBUS_DEV</text>
<text x="136.7" y="154.4">3</text>
<text x="156.7" y="151.9">10</text>
<text x="156.7" y="154.4">16</text>
<text x="136.7" y="157">4</text>
<text x="136.7" y="159.5">7</text>
<text x="156.7" y="157">13</text>
<text x="156.7" y="159.5">12</text>
<text x="386.1" y="159.6">1000V</text>
<text x="11.2" y="164.6">3V3</text>
<text x="136.7" y="162.1">8</text>
<text x="156.7" y="162.1">9</text>
<text x="373.4" y="164.4">NOVA CAP 1808</text>
<text x="144.3" y="173.3" transform="rotate(-90 144.3 173.3)">1</text>
<text x="146.8" y="173.3" transform="rotate(-90 146.8 173.3)">5</text>
<text x="238.8" y="190">VBUS1</text>
<text x="254" y="190">VBUS2</text>
<text x="269.3" y="190">VBUS4</text>
<text x="321.6" y="263.2">Size</text>
<text x="331.2" y="263.2">Date Modified</text>
<text x="359.9" y="263.4">DWG NO</text>
<text x="419.9" y="263.2">Rev</text>
<text x="280.2" y="268.3">1380 Presidential Dr Ste#100</text>
<text x="330.2" y="268.8">Tuesday, August 06, 2013</text>
<text x="280.2" y="270.6">Richardson, TX 75081</text>
<text x="321.6" y="272.8">Engineer(s)</text>
<text x="385.1" y="272.8">Sheet</text>
<text x="410.5" y="275.4">of</text>
</g>
<g font-size="2.3" fill="#000080">
<text x="28" y="22.4">R375</text>
<text x="40.7" y="22.4">10K</text>
<text x="91.5" y="22.4">R376</text>
<text x="104.2" y="21.9">0</text>
<text x="28" y="24.9">R372</text>
<text x="40.7" y="24.9">10K</text>
<text x="91.5" y="24.9">R373</text>
<text x="104.2" y="24.4">0</text>
<text x="259.1" y="24.9">U21</text>
<text x="322.6" y="24.9">U20</text>
<text x="86.4" y="32.6">U6B</text>
<text x="104.2" y="32.6">PCH EG20T</text>
<text x="289.6" y="35.1">C96</text>
<text x="353.1" y="35.1">C94</text>
<text x="175.3" y="40.2">R318</text>
<text x="188" y="40.2">0</text>
<text x="289.6" y="37.6">0.1uF</text>
<text x="353.1" y="37.6">0.1uF</text>
<text x="388.6" y="37.6">P5</text>
<text x="388.6" y="40.2">USB-A Conn.</text>
<text x="25.4" y="42.7">R374</text>
<text x="25.4" y="45.3">10K</text>
<text x="45.7" y="47.8">TP24</text>
<text x="175.3" y="42.7">R319</text>
<text x="175.3" y="47.8">R342</text>
<text x="188" y="42.7">0</text>
<text x="188" y="47.8">0</text>
<text x="259.1" y="45.3">TPD4S012</text>
<text x="322.6" y="45.3">TPD4S012</text>
<text x="175.3" y="50.3">R343</text>
<text x="188" y="50.3">0</text>
<text x="175.3" y="55.4">R384</text>
<text x="175.3" y="58">R385</text>
<text x="188" y="55.4">0</text>
<text x="188" y="58">0</text>
<text x="175.3" y="63">R379</text>
<text x="188" y="63">0</text>
<text x="25.4" y="68.1">R377</text>
<text x="25.4" y="70.7">10K</text>
<text x="175.3" y="70.7">R381</text>
<text x="188" y="70.7">0</text>
<text x="393.7" y="68.1">C111</text>
<text x="401.3" y="68.1">8200pF</text>
<text x="22.9" y="80.8">TP25</text>
<text x="175.3" y="85.9">R370</text>
<text x="188" y="85.9">0</text>
<text x="147.3" y="93.5">R341</text>
<text x="160" y="93.5">12K</text>
<text x="259.1" y="93.5">U23</text>
<text x="147.3" y="98.6">R383</text>
<text x="147.3" y="101.1">R378</text>
<text x="147.3" y="96.1">R344</text>
<text x="160" y="98.6">12K</text>
<text x="160" y="101.1">12K</text>
<text x="160" y="96.1">12K</text>
<text x="147.3" y="103.7">R380</text>
<text x="147.3" y="106.2">R382</text>
<text x="160" y="103.7">12K</text>
<text x="160" y="106.2">12K</text>
<text x="294.7" y="103.7">C101</text>
<text x="294.7" y="106.2">0.1uF</text>
<text x="147.3" y="108.8">R371</text>
<text x="160" y="108.8">12K</text>
<text x="259.1" y="113.8">TPD4S012</text>
<text x="299.7" y="116.4">R240</text>
<text x="312.4" y="116.4">10K</text>
<text x="330.2" y="116.4">R239</text>
<text x="342.9" y="116.4">10K</text>
<text x="375.9" y="121.5">J14</text>
<text x="101.6" y="139.2">C76</text>
<text x="101.6" y="141.8">0.1uF</text>
<text x="114.3" y="139.2">C77</text>
<text x="114.3" y="141.8">0.1uF</text>
<text x="139.7" y="141.8">U10</text>
<text x="139.7" y="139.2">TPS2054BD</text>
<text x="373.4" y="144.3">USB_MicroB</text>
<text x="248.4" y="151.9">R234</text>
<text x="250" y="154.5">39K</text>
<text x="378.5" y="157">C112</text>
<text x="386.1" y="157">150pF</text>
<text x="253" y="167.2">0.1uF</text>
<text x="253.5" y="164.6">C102</text>
<text x="263.7" y="162.1">R235</text>
<text x="265.2" y="164.6">68K</text>
<text x="124" y="172.3">R181</text>
<text x="12.3" y="176.8" transform="rotate(-90 12.3 176.8)">10K</text>
<text x="22.5" y="176.8" transform="rotate(-90 22.5 176.8)">10K</text>
<text x="32.6" y="176.8" transform="rotate(-90 32.6 176.8)">10K</text>
<text x="126.8" y="174.8">1K</text>
<text x="12.3" y="188.5" transform="rotate(-90 12.3 188.5)">R321</text>
<text x="22.5" y="188.5" transform="rotate(-90 22.5 188.5)">R386</text>
<text x="32.6" y="188.5" transform="rotate(-90 32.6 188.5)">R393</text>
<text x="246" y="206.3" transform="rotate(-90 246 206.3)">C395</text>
<text x="253.6" y="205" transform="rotate(-90 253.6 205)">C95</text>
<text x="261.2" y="206.3" transform="rotate(-90 261.2 206.3)">C396</text>
<text x="268.8" y="205" transform="rotate(-90 268.8 205)">C93</text>
<text x="276.5" y="206.3" transform="rotate(-90 276.5 206.3)">C394</text>
<text x="284.1" y="205" transform="rotate(-90 284.1 205)">C89</text>
<text x="246" y="214.9" transform="rotate(-90 246 214.9)">220uF</text>
<text x="253.6" y="214.9" transform="rotate(-90 253.6 214.9)">470pF</text>
<text x="261.2" y="214.9" transform="rotate(-90 261.2 214.9)">220uF</text>
<text x="268.8" y="214.9" transform="rotate(-90 268.8 214.9)">470pF</text>
<text x="276.5" y="214.9" transform="rotate(-90 276.5 214.9)">220uF</text>
<text x="284.1" y="214.9" transform="rotate(-90 284.1 214.9)">470pF</text>
<text x="70.6" y="238.3">R618</text>
<text x="78.3" y="238.3">R619</text>
<text x="85.9" y="238.3">R620</text>
<text x="73.4" y="240.8">1K</text>
<text x="81" y="240.8">1K</text>
<text x="88.7" y="240.8">1K</text>
<text x="151.9" y="245.9">R369</text>
<text x="159.5" y="245.9">R368</text>
<text x="167.2" y="245.9">R320</text>
<text x="154.7" y="248.5">1K</text>
<text x="162.3" y="248.5">1K</text>
<text x="169.9" y="248.5">1K</text>
</g>
<g font-size="2.3" fill="#f00">
<text x="48.8" y="22.4">UART0_DCD</text>
<text x="48.8" y="24.9">UART0_DSR</text>
<text x="147.8" y="40.2">USBDEV_DM_R</text>
<text x="56.4" y="47.8">UART0_DTR</text>
<text x="147.8" y="47.8">USB_HOST_DM0</text>
<text x="147.8" y="42.7">USBDEV_DP_R</text>
<text x="277.4" y="47.8">USB_HOST_DM0_R</text>
<text x="36.1" y="50.3">UART0_RI</text>
<text x="147.3" y="50.3">USB_HOST_DP0</text>
<text x="277.4" y="50.3">USB_HOST_DP0_R</text>
<text x="147.1" y="57.9">USB_HOST_DP1</text>
<text x="147.8" y="55.4">USB_HOST_DM1</text>
<text x="277.4" y="55.4">USB_HOST_DM1_R</text>
<text x="277.4" y="57.9">USB_HOST_DP1_R</text>
<text x="145.3" y="63">USB_HOST_DM2</text>
<text x="146.1" y="65.6">USB_HOST_DP2</text>
<text x="145.3" y="70.6">USB_HOST_DM3</text>
<text x="146.1" y="73.2">USB_HOST_DP3</text>
<text x="36.1" y="78.3">UART3_RX</text>
<text x="36.1" y="80.8">UART3_TX</text>
<text x="56.4" y="85.9">USB_HOST_nOC0</text>
<text x="56.4" y="88.4">USB_HOST_EN0</text>
<text x="145.3" y="85.9">USB_HOST_DM5</text>
<text x="146.1" y="88.4">USB_HOST_DP5</text>
<text x="56.4" y="93.5">USB_HOST_EN1</text>
<text x="56.4" y="91">USB_HOST_nOC1</text>
<text x="56.4" y="98.6">USB_HOST_EN2</text>
<text x="234.2" y="96">USBDEV_DP</text>
<text x="234.2" y="101.1">USBDEV_DM</text>
<text x="56.4" y="106.2">USB_HOST_nOC4</text>
<text x="56.4" y="103.7">USB_HOST_EN3</text>
<text x="234.2" y="106.2">USBDEV_ID</text>
<text x="56.4" y="108.7">USB_HOST_EN4</text>
<text x="56.4" y="113.8">USB_HOST_EN5</text>
<text x="325.6" y="131.6">USBDEV_DP</text>
<text x="325.6" y="129.1">USBDEV_ID</text>
<text x="325.6" y="134.1">USBDEV_DM</text>
<text x="109.7" y="154.5">USB_HOST_EN0</text>
<text x="165.6" y="154.5">USB_HOST_nOC0</text>
<text x="109.7" y="157">USB_HOST_EN1</text>
<text x="165.6" y="157">USB_HOST_nOC1</text>
<text x="109.7" y="162.1">USB_HOST_EN4</text>
<text x="165.6" y="162.1">USB_HOST_nOC4</text>
<text x="38.6" y="192.6">USB_HOST_nOC0</text>
<text x="38.6" y="197.6">USB_HOST_nOC4</text>
<text x="38.6" y="195.1">USB_HOST_nOC1</text>
<text x="94.5" y="220.5">USB_HOST_EN0</text>
<text x="94.5" y="225.6">USB_HOST_EN1</text>
<text x="94.5" y="230.7">USB_HOST_EN4</text>
<text x="173.2" y="233.2">USB_HOST_EN3</text>
<text x="173.2" y="230.7">USB_HOST_EN2</text>
<text x="173.2" y="235.7">USB_HOST_EN5</text>
</g>
<g font-size="2.3" fill="#000040">
<text x="124.5" y="23.7">UART0_PWRENB</text>
<text x="146.3" y="23.7">16</text>
<text x="39.1" y="41.4">16</text>
<text x="44.2" y="36.4">15</text>
<text x="44.2" y="41.4">UART0_CTS</text>
<text x="49.3" y="36.4">UARTCLK</text>
<text x="155" y="36.4">USBCLK_48MHz</text>
<text x="175.3" y="36.4">15</text>
<text x="37.4" y="54.4">16</text>
<text x="39.1" y="56.7">16</text>
<text x="39.9" y="59.5">16</text>
<text x="42.4" y="54.4">UART0_RTS</text>
<text x="44.2" y="56.7">UART0_RX</text>
<text x="45" y="59.5">UART0_TX</text>
<text x="39.1" y="64.3">20</text>
<text x="44.2" y="64.3">UART1_RX</text>
<text x="39.1" y="71.9">20</text>
<text x="39.9" y="67.1">20</text>
<text x="44.2" y="71.9">UART2_RX</text>
<text x="45" y="67.1">UART1_TX</text>
<text x="39.9" y="74.7">20</text>
<text x="45" y="74.7">UART2_TX</text>
<text x="160.5" y="79.8">USB_HOST_DM4</text>
<text x="160.5" y="82.3">USB_HOST_DP4</text>
<text x="181.4" y="82.3">20</text>
<text x="181.6" y="79.8">20</text>
<text x="26.7" y="87.4">8</text>
<text x="26.7" y="90">8</text>
<text x="30.5" y="87.4">USB_HOST_nOC0</text>
<text x="30.5" y="90">USB_HOST_EN0</text>
<text x="26.7" y="92.5">8</text>
<text x="26.7" y="95">8</text>
<text x="30.5" y="92.5">USB_HOST_nOC1</text>
<text x="30.5" y="95">USB_HOST_EN1</text>
<text x="26.7" y="100.1">8</text>
<text x="30.5" y="100.1">USB_HOST_EN2</text>
<text x="26.7" y="107.7">8</text>
<text x="26.7" y="105.2">8</text>
<text x="30.5" y="107.7">USB_HOST_nOC4</text>
<text x="30.5" y="105.2">USB_HOST_EN3</text>
<text x="26.7" y="110.3">8</text>
<text x="30.5" y="110.3">USB_HOST_EN4</text>
<text x="26.7" y="115.4">8</text>
<text x="30.5" y="115.4">USB_HOST_EN5</text>
<text x="82.8" y="155.7">8</text>
<text x="86.6" y="155.7">USB_HOST_EN0</text>
<text x="188.5" y="156">USB_HOST_nOC0</text>
<text x="210.8" y="156">8</text>
<text x="285" y="153.5">E6XX_GPIO_SUS7</text>
<text x="307.4" y="153.5">4,19</text>
<text x="82.8" y="158.3">8</text>
<text x="86.6" y="158.3">USB_HOST_EN1</text>
<text x="188.5" y="158.5">USB_HOST_nOC1</text>
<text x="210.8" y="158.5">8</text>
<text x="82.8" y="163.4">8</text>
<text x="86.6" y="163.4">USB_HOST_EN4</text>
<text x="188.5" y="163.6">USB_HOST_nOC4</text>
<text x="210.8" y="163.6">8</text>
<text x="66.6" y="194.1">USB_HOST_nOC0</text>
<text x="66.6" y="196.6">USB_HOST_nOC1</text>
<text x="88.9" y="194.1">8</text>
<text x="88.9" y="196.6">8</text>
<text x="66.6" y="199.2">USB_HOST_nOC4</text>
<text x="88.9" y="199.2">8</text>
<text x="197.4" y="231.9">USB_HOST_EN2</text>
<text x="218.2" y="231.9">8</text>
<text x="197.4" y="234.5">USB_HOST_EN3</text>
<text x="197.4" y="237">USB_HOST_EN5</text>
<text x="218.2" y="234.5">8</text>
<text x="218.2" y="237">8</text>
</g>
<g font-size="2.3" fill="#004080">
<text x="260.4" y="29">D+</text>
<text x="266.8" y="29">VBUS</text>
<text x="323.9" y="29">D+</text>
<text x="330.3" y="29">VBUS</text>
<text x="260.4" y="34.1">D-</text>
<text x="323.9" y="34.1">D-</text>
<text x="87.7" y="36.6">uart_clk</text>
<text x="87.7" y="41.7">uart0_cts</text>
<text x="124.1" y="36.6">usb_48mhz</text>
<text x="124.1" y="41.7">usbdev_dm</text>
<text x="260.4" y="39.2">ID</text>
<text x="268" y="41.7">GND</text>
<text x="269.8" y="36.6">NC</text>
<text x="323.9" y="39.2">ID</text>
<text x="331.5" y="41.7">GND</text>
<text x="333.3" y="36.6">NC</text>
<text x="87.7" y="44.2">uart0_dcd</text>
<text x="87.7" y="46.8">uart0_dsr</text>
<text x="124.8" y="44.2">usbdev_dp</text>
<text x="87.7" y="49.3">uart0_dtr</text>
<text x="87.7" y="51.9">uart0_ri</text>
<text x="122.2" y="49.3">usbhost0_dm</text>
<text x="122.8" y="51.9">usbhost0_dp</text>
<text x="87.7" y="54.4">uart0_rts</text>
<text x="87.7" y="56.9">uart0_rx</text>
<text x="87.7" y="59.5">uart0_tx</text>
<text x="122.2" y="56.9">usbhost1_dm</text>
<text x="122.8" y="59.5">usbhost1_dp</text>
<text x="87.7" y="64.6">uart1_rx</text>
<text x="122.2" y="64.6">usbhost2_dm</text>
<text x="87.7" y="67.1">uart1_tx</text>
<text x="122.8" y="67.1">usbhost2_dp</text>
<text x="87.7" y="72.2">uart2_rx</text>
<text x="87.7" y="74.7">uart2_tx</text>
<text x="122.2" y="72.2">usbhost3_dm</text>
<text x="122.8" y="74.7">usbhost3_dp</text>
<text x="87.7" y="79.8">uart3_rx</text>
<text x="87.7" y="82.3">uart3_tx</text>
<text x="122.2" y="79.8">usbhost4_dm</text>
<text x="122.8" y="82.3">usbhost4_dp</text>
<text x="87.7" y="87.4">usbhost0_ovc</text>
<text x="87.7" y="90">usbhost0_penc</text>
<text x="122.2" y="87.4">usbhost5_dm</text>
<text x="122.8" y="90">usbhost5_dp</text>
<text x="87.7" y="92.5">usbhost1_ovc</text>
<text x="87.7" y="95">usbhost1_penc</text>
<text x="120.6" y="95">usbdev_ext12k</text>
<text x="87.7" y="97.6">usbhost2_ovc</text>
<text x="87.7" y="100.1">usbhost2_penc</text>
<text x="118.7" y="97.6">usbhost0_ext12k</text>
<text x="118.7" y="100.1">usbhost1_ext12k</text>
<text x="260.4" y="97.6">D+</text>
<text x="266.8" y="97.6">VBUS</text>
<text x="87.7" y="102.7">usbhost3_ovc</text>
<text x="87.7" y="105.2">usbhost3_penc</text>
<text x="87.7" y="107.7">usbhost4_ovc</text>
<text x="118.7" y="102.7">usbhost2_ext12k</text>
<text x="118.7" y="105.2">usbhost3_ext12k</text>
<text x="118.7" y="107.7">usbhost4_ext12k</text>
<text x="260.4" y="102.7">D-</text>
<text x="260.4" y="107.7">ID</text>
<text x="269.8" y="105.2">NC</text>
<text x="87.7" y="110.3">usbhost4_penc</text>
<text x="87.7" y="112.8">usbhost5_ovc</text>
<text x="118.7" y="110.3">usbhost5_ext12k</text>
<text x="268" y="110.3">GND</text>
<text x="87.7" y="115.4">usbhost5_penc</text>
<text x="389.7" y="125.5">S1</text>
<text x="377.2" y="130.6">ID</text>
<text x="377.2" y="128.1">GND</text>
<text x="389.7" y="128.1">S2</text>
<text x="377.2" y="135.7">DM</text>
<text x="377.2" y="133.1">DP</text>
<text x="377.2" y="138.2">VBUS</text>
<text x="389.7" y="138.2">S3</text>
<text x="389.7" y="140.8">S4</text>
<text x="141" y="145.8">IN1</text>
<text x="147.6" y="145.8">OUT1</text>
<text x="147.6" y="148.4">OUT2</text>
<text x="141" y="156">EN1</text>
<text x="141" y="150.9">IN2</text>
<text x="147.6" y="150.9">OUT3</text>
<text x="147.6" y="153.5">OUT4</text>
<text x="149" y="156">OC1</text>
<text x="141" y="158.5">EN2</text>
<text x="141" y="161.1">EN3</text>
<text x="149" y="158.5">OC2</text>
<text x="149" y="161.1">OC3</text>
<text x="141" y="163.6">EN4</text>
<text x="149" y="163.6">OC4</text>
<text x="145.9" y="168.9" transform="rotate(-90 145.9 168.9)">GND</text>
<text x="148.4" y="168.9" transform="rotate(-90 148.4 168.9)">GND</text>
</g>
<g font-size="2.3" fill="#00f">
<text x="388.4" y="43.2">VBUSA</text>
<text x="388.6" y="53.9">VBUSB</text>
<text x="388.4" y="56.2">DB-</text>
<text x="388.4" y="58.7">DB+</text>
<text x="108.6" y="62.5" transform="rotate(-90 108.6 62.5)">UART</text>
<text x="388.4" y="61.5">GNDB</text>
<text x="113.7" y="73.4" transform="rotate(-90 113.7 73.4)">USB</text>
<text x="108.6" y="104.7" transform="rotate(-90 108.6 104.7)">USB</text>
<text x="242.1" y="205.3">+</text>
<text x="257.3" y="205.3">+</text>
<text x="272.6" y="205.3">+</text>
</g>
<g font-size="1.8">
<text x="45.2" y="1.9">5</text>
<text x="130.6" y="1.9">4</text>
<text x="215.9" y="1.9">3</text>
<text x="301.3" y="1.9">2</text>
<text x="386.6" y="1.9">1</text>
<text x=".7" y="38.5">D</text>
<text x="429.9" y="38.5">D</text>
<text x=".7" y="107.1">C</text>
<text x="429.9" y="107.1">C</text>
<text x=".7" y="175.6">B</text>
<text x="429.9" y="175.6">B</text>
<text x=".7" y="244.2">A</text>
<text x="429.9" y="244.2">A</text>
<text x="45.2" y="278.8">5</text>
<text x="130.6" y="278.8">4</text>
<text x="215.9" y="278.8">3</text>
<text x="301.3" y="278.8">2</text>
<text x="386.6" y="278.8">1</text>
</g>
<g font-size="1.8" fill="#00f">
<text x="396.8" y="44">SHIELD</text>
<text x="396.8" y="49.1">SHIELD</text>
<text x="396.8" y="54.2">SHIELD</text>
<text x="396.8" y="59.3">SHIELD</text>
</g>
</svg>
